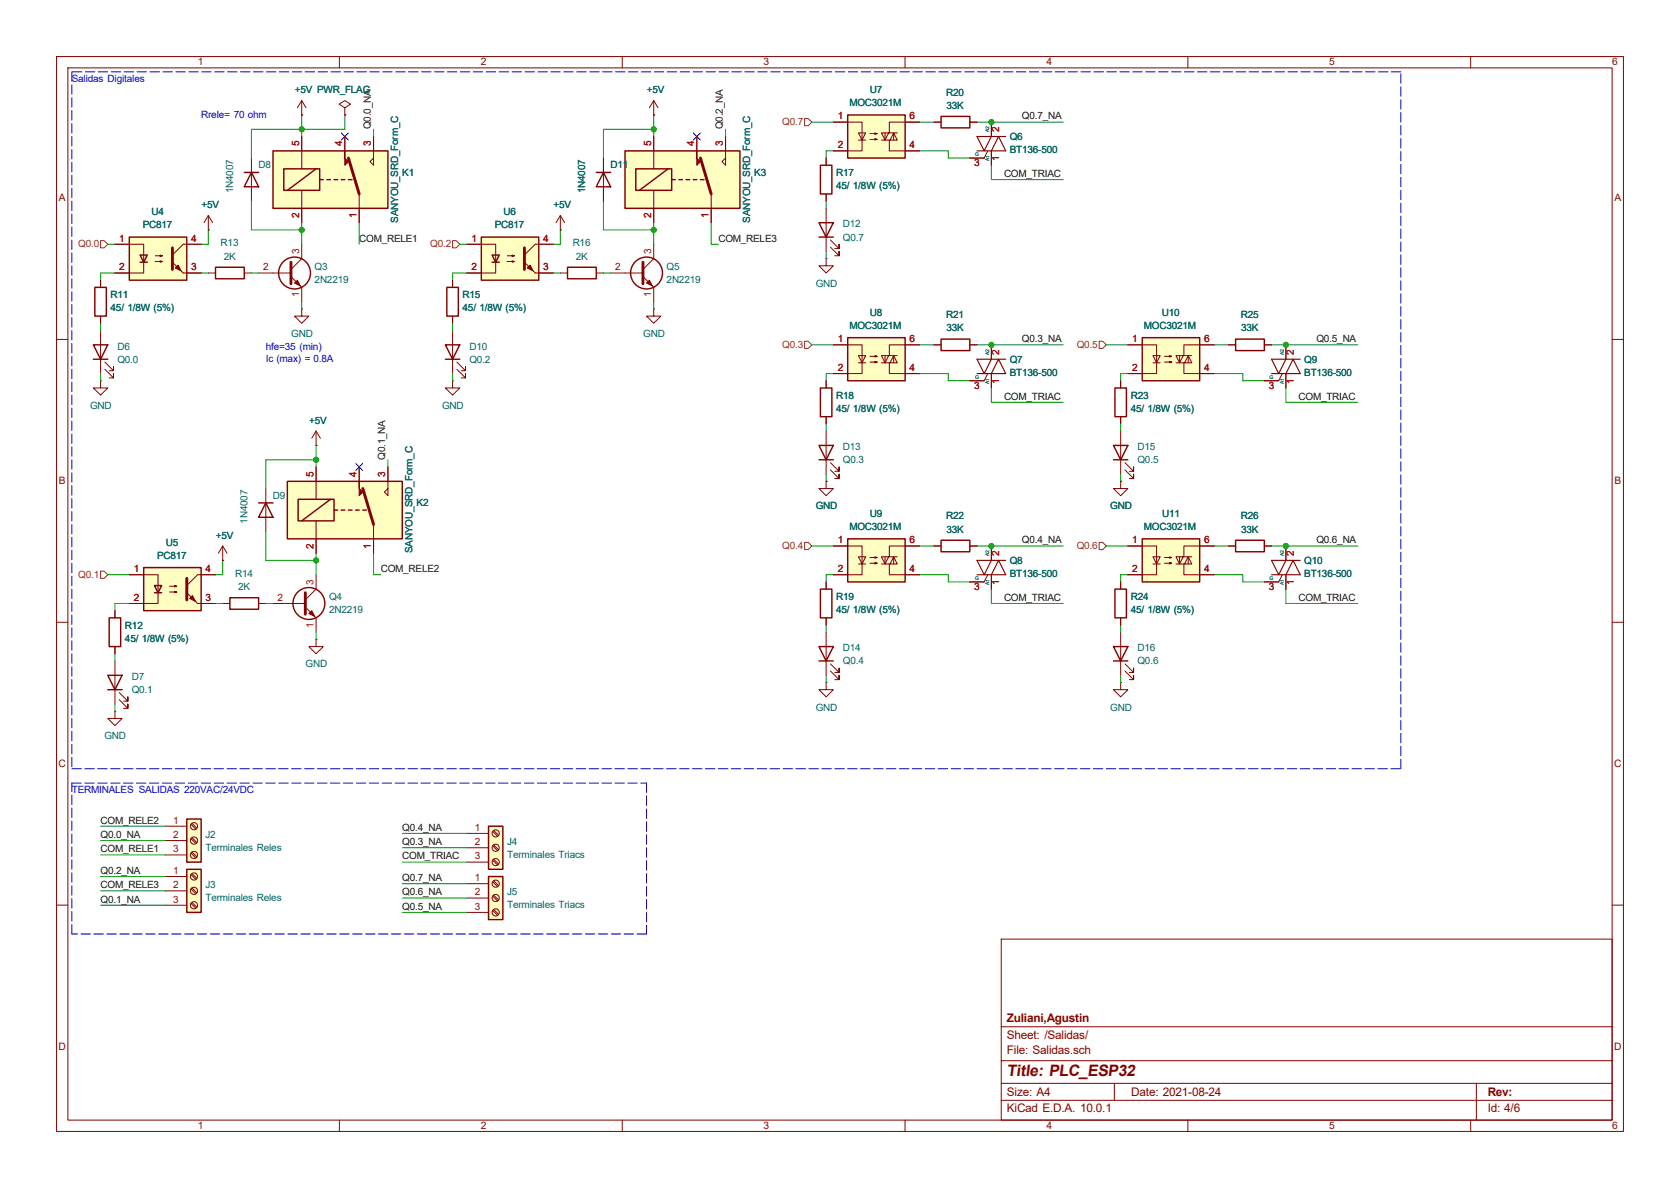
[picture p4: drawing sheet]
<svg xmlns="http://www.w3.org/2000/svg" width="297mm" height="210mm" viewBox="0 0 297 210" stroke-linecap="round" stroke-linejoin="round" font-family="sans-serif">
<g fill="none" stroke="#840000" stroke-width=".18">
<path d="M10 10h277v190h-277zM12 12h273v186h-273zM60 10v2M110 10v2M160 10v2M210 10v2M260 10v2M45.7 48.3h5.7M51.4 48.9l1.9 1.9v2.5M53.3 43.2v2.5l-1.9 1.9M10 60h2M285 60h2"/>
<path d="M10 110h2M285 110h2M10 160h2M177 166h108v32h-108zM285 160h2M60 198v2M110 198v2M160 198v2M177 194.5h108M177 191.5h108M177 187.5h108M177 181.5h108"/>
<path d="M197 191.5v3M210 198v2M260 198v2M261 191.5v6.5"/>
</g>
<path d="M51.4 46.4v3.8" fill="none" stroke="#840000" stroke-width=".51"/>
<circle cx="52.1" cy="48.3" r="2.82" fill="none" stroke="#840000" stroke-width=".25"/>
<path d="M52.1 50l.5-.5 .5 1z" fill="#840000" stroke="#840000" stroke-width=".18"/>
<path d="M33 153.7h2.6v7.6h-2.6z" fill="#ffffc2"/>
<path d="M218.4 59.9h5.1v2.1h-5.1zM33 153.7h2.6v7.6h-2.6z" fill="none" stroke="#840000" stroke-width=".25"/>
<g fill="none" stroke="#840000" stroke-width=".18">
<path d="M217.2 61h1.2M223.5 61h1.3M29.2 154.9h3.8M29.2 157.5h3.8M33.8 154.6l.8 .8M33.8 157.1l.8 .9M33.8 159.7l.8 .8M33.9 154.4l.9 .9M33.9 157l.9 .8M33.9 159.5l.9 .9M29.2 160h3.8"/>
<circle cx="34.3" cy="157.5" r=".63"/>
<circle cx="34.3" cy="154.9" r=".63"/>
<circle cx="34.3" cy="160" r=".63"/>
</g>
<path d="M110.5 26.7h20.3v10.1h-20.3z" fill="#ffffc2"/>
<g fill="none" stroke="#840000" stroke-width=".18">
<path d="M53.3 17.8l-.7 1.3M53.3 17.8l.8 1.3M53.3 17.8v2.5M61 19.1l1-.7-1-.6-1.1 .6 1.1 .7v1.2M115.6 17.8v2.5M115.6 17.8l-.8 1.3M115.6 17.8l.7 1.3M53.3 20.3h.1M61 20.3h.1M115.6 20.3h.1M115.6 24.1v5.7M115.6 33.7v5.7"/>
<path d="M123.2 24.1v2.6M125.7 34.3v5.1M128.3 24.1v5.1l-.7-.6 .7-.7"/>
</g>
<path d="M110.5 26.7h20.3v10.1h-20.3zM112.4 29.8h6.3v3.9h-6.3zM118.1 29.8l-5.1 3.9M118.7 31.8h.7M120 31.8h.6M121.3 31.8h.6M122.6 31.8h.6M123.8 31.8h.7" fill="none" stroke="#840000" stroke-width=".25"/>
<path d="M123.8 27.9l1.9 6.4" fill="none" stroke="#840000" stroke-width=".51"/>
<path d="M123.2 26.7v1.2l.6 .7-.6 .6z" fill="#840000" stroke="#840000" stroke-width=".18"/>
<path d="M201.9 59.7h10.2v7.6h-10.2z" fill="#ffffc2"/>
<path d="M201.9 59.7h10.2v7.6h-10.2zM197.1 68.6h2v5.1h-2z" fill="none" stroke="#840000" stroke-width=".25"/>
<g fill="none" stroke="#840000" stroke-width=".18">
<path d="M198.1 67.3v1.3M198.1 73.7v1.2M199.4 61h5.1v5h-5.1M203.8 62.9h1.3l-.6 1.2zM203.8 64.1h1.3M205.9 63h1.2l-.3 .1v-.2l.3 .1M205.9 64h1.2l-.3 .1v-.2l.3 .1M207.9 64.1h2.8l-.6-1.2-.7 1.2M208.5 62.9v1.2M209.2 62.9l-.7 1.2-.6-1.2h2.8M209.3 64.1v1.9h5.3M210.1 62.9v1.2"/>
<path d="M214.6 61h-5.3v1.9"/>
</g>
<path d="M86.4 154.9h2.5v7.7h-2.5z" fill="#ffffc2"/>
<path d="M86.4 154.9h2.5v7.7h-2.5z" fill="none" stroke="#840000" stroke-width=".25"/>
<g fill="none" stroke="#840000" stroke-width=".18">
<path d="M82.5 156.2h3.9M82.5 158.8h3.9M87.1 155.9l.9 .8M87.1 158.4l.9 .9M87.3 155.7l.8 .8M87.3 158.2l.8 .9M82.5 161.3h3.9M87.1 161l.9 .8M87.3 160.8l.8 .8"/>
<circle cx="87.6" cy="156.2" r=".63"/>
<circle cx="87.6" cy="158.7" r=".63"/>
<circle cx="87.6" cy="161.3" r=".63"/>
</g>
<path d="M48.3 26.7h20.3v10.1h-20.3z" fill="#ffffc2"/>
<g fill="none" stroke="#840000" stroke-width=".18">
<path d="M36.8 38.1l-.7 1.3M36.8 38.1l.8 1.3M36.8 38.1v2.5M53.3 24.1v5.7M53.3 33.7v5.7M61 24.1v2.6M63.5 34.3v5.1M66 24.1v5.1l-.6-.6 .6-.7M99.1 38.1l-.8 1.3M99.1 38.1l.7 1.3M99.1 38.1v2.5M36.8 40.6h.1"/>
<path d="M36.8 48.3h1.3M43.2 48.3h1.2M99.1 40.6h.1M99.1 48.3h1.2M105.4 48.3h1.3M107.9 48.3h5.8M113.7 48.9l1.9 1.9v2.5M115.6 54.6v1.3h1.2l-1.2 1.3-1.3-1.3h1.3M115.6 54.6h.1M115.6 43.2v2.5l-1.9 1.9M146 67.3v1.3M146 73.7v1.2"/>
<path d="M146 76.2v7.6M174.6 66l-.6 1.3h-2.6M175.3 61v2.5M175.3 66v2.6M198.1 76.2v7.6M146.8 83.1l1.5 1.5v-.8v.8h-.7M146.8 81.8l1.5 1.5v-.7v.7h-.7M198.9 83.1l1.5 1.5v-.8v.8h-.8M198.9 81.8l1.5 1.5v-.7v.7h-.8"/>
</g>
<g fill="none" stroke="#840000" stroke-width=".25">
<path d="M48.3 26.7h20.3v10.1h-20.3zM50.2 29.8h6.3v3.9h-6.3zM55.9 29.8l-5.1 3.9M56.5 31.8h.6M57.8 31.8h.6M59.1 31.8h.6M60.3 31.8h.7M61.6 31.8h.6M38.1 47.2h5.1v2.1h-5.1zM100.3 47.2h5.1v2.1h-5.1zM144.8 78.7h2.5l-1.3 2.6zM145 68.6h2.1v5.1h-2.1z"/>
<path d="M196.8 78.7h2.6l-1.3 2.6zM144.8 81.3h2.5M196.8 81.3h2.6"/>
<circle cx="114.3" cy="48.3" r="2.82"/>
</g>
<path d="M61.6 27.9l1.9 6.4M113.7 46.4v3.8" fill="none" stroke="#840000" stroke-width=".51"/>
<g fill="#840000" stroke="#840000" stroke-width=".18">
<path d="M61 26.7v1.2l.6 .7-.6 .6z"/>
<path d="M114.3 50l.5-.5 .5 1z"/>
</g>
<path d="M172.7 66h5.1l-1.3-2.5-1.2 2.5M175.3 63.5l-1.3 2.5-1.3-2.5h5.1" fill="none" stroke="#840000" stroke-width=".2"/>
<path d="M22.9 41.9h10.1v7.6h-10.1z" fill="#ffffc2"/>
<path d="M16.8 50.8h2v5.1h-2zM22.9 41.9h10.1v7.6h-10.1zM24.8 45.1h1.2l-.6 1.3zM24.8 46.4h1.2M166.4 59.9h5v2.1h-5z" fill="none" stroke="#840000" stroke-width=".25"/>
<g fill="none" stroke="#840000" stroke-width=".18">
<path d="M17.8 49.5v1.3M17.8 55.9v1.3M20.3 43.2h5.1v5.1h-5.1M27.4 45.2h1.3l-.4 .1v-.2l.4 .1M27.4 46.2h1.3l-.4 .2v-.3l.4 .1M32.4 48.3h3.2M35.6 43.2h-3.2l-1.9 1.9M55.9 78.7h.1M55.9 76.2l-.8 1.3M55.9 76.2l.7 1.3M55.9 76.2v2.5M165.1 61h1.3"/>
<path d="M171.4 61h1.3"/>
</g>
<path d="M30.5 43.8v3.8" fill="none" stroke="#840000" stroke-width=".51"/>
<g fill="#840000" stroke="#840000" stroke-width=".18">
<path d="M31 47.4l.5-.5 .5 1z"/>
<path d="M30.5 46.4l1.9 1.9z"/>
</g>
<path d="M149.9 59.7h10.1v7.6h-10.1z" fill="#ffffc2"/>
<path d="M43.2 30.5h2.5M44.4 30.5l1.3 2.5h-2.5zM105.4 30.5h2.5M106.7 30.5l1.2 2.5h-2.5zM149.9 59.7h10.1v7.6h-10.1zM218.4 95.5h5.1v2h-5.1zM196.8 114.3h2.6l-1.3 2.5zM196.8 116.8h2.6M197.1 104.1h2v5.1h-2z" fill="none" stroke="#840000" stroke-width=".25"/>
<g fill="none" stroke="#840000" stroke-width=".18">
<path d="M44.4 27.9v7.7M106.7 27.9v7.7M147.3 61h5.1v5h-5.1M151.8 62.9h1.2l-.6 1.2zM151.8 64.1h1.2M153.8 63h1.3l-.4 .1v-.2l.4 .1M153.8 64h1.3l-.4 .1v-.2l.4 .1M155.8 64.1h2.8l-.6-1.2-.6 1.2M156.5 62.9v1.2M157.1 62.9l-.6 1.2-.7-1.2h2.8M157.2 64.1v1.9h5.4M158 62.9v1.2"/>
<path d="M162.6 61h-5.4v1.9M217.2 96.5h1.2M223.5 96.5h1.3M198.1 102.9v1.2M198.1 109.2v1.3M198.1 111.8v7.6M198.9 118.6l1.5 1.5v-.7v.7h-.8M198.9 117.3l1.5 1.6v-.8v.8h-.8"/>
</g>
<path d="M201.9 95.3h10.2v7.6h-10.2z" fill="#ffffc2"/>
<path d="M201.9 95.3h10.2v7.6h-10.2z" fill="none" stroke="#840000" stroke-width=".25"/>
<path d="M199.4 96.5h5.1v5.1h-5.1M203.8 98.4h1.3l-.6 1.3zM203.8 99.7h1.3M205.9 98.6h1.2l-.3 .1v-.3l.3 .2M205.9 99.6h1.2l-.3 .1v-.3l.3 .2M207.9 99.7h2.8l-.6-1.3-.7 1.3M208.5 98.4v1.3M209.2 98.4l-.7 1.3-.6-1.3h2.8M209.3 99.7v1.9h5.3M210.1 98.4v1.3M214.6 96.5h-5.3v1.9" fill="none" stroke="#840000" stroke-width=".18"/>
<path d="M149.9 20.3h10.1v7.6h-10.1z" fill="#ffffc2"/>
<path d="M149.9 20.3h10.1v7.6h-10.1z" fill="none" stroke="#840000" stroke-width=".25"/>
<g fill="none" stroke="#840000" stroke-width=".18">
<path d="M147.3 21.6h5.1v5.1h-5.1M151.8 23.5h1.2l-.6 1.3zM151.8 24.8h1.2M153.8 23.6h1.3l-.4 .1v-.2l.4 .1M153.8 24.6h1.3l-.4 .2v-.3l.4 .1M155.8 24.8h2.8l-.6-1.3-.6 1.3M156.5 23.5v1.3M157.1 23.5l-.6 1.3-.7-1.3h2.8M157.2 24.8v1.9h5.4M158 23.5v1.3M162.6 21.6h-5.4v1.9M198.1 85.1v1.3h1.3l-1.3 1.2-1.3-1.2h1.3"/>
<path d="M198.1 85.1h.1"/>
</g>
<path d="M149.9 95.3h10.1v7.6h-10.1z" fill="#ffffc2"/>
<path d="M149.9 95.3h10.1v7.6h-10.1z" fill="none" stroke="#840000" stroke-width=".25"/>
<path d="M147.3 96.5h5.1v5.1h-5.1M151.8 98.4h1.2l-.6 1.3zM151.8 99.7h1.2M153.8 98.6h1.3l-.4 .1v-.3l.4 .2M153.8 99.6h1.3l-.4 .1v-.3l.4 .2M155.8 99.7h2.8l-.6-1.3-.6 1.3M156.5 98.4v1.3M157.1 98.4l-.6 1.3-.7-1.3h2.8M157.2 99.7v1.9h5.4M158 98.4v1.3M162.6 96.5h-5.4v1.9" fill="none" stroke="#840000" stroke-width=".18"/>
<path d="M85.1 41.9h10.1v7.6h-10.1z" fill="#ffffc2"/>
<path d="M166.4 20.6h5v2h-5zM79 50.8h2v5.1h-2zM85.1 41.9h10.1v7.6h-10.1zM87 45.1h1.3l-.7 1.3zM87 46.4h1.3M16.5 61h2.5l-1.2 2.5zM16.5 63.5h2.5M78.7 61h2.6l-1.3 2.5zM78.7 63.5h2.6M166.4 95.5h5v2h-5z" fill="none" stroke="#840000" stroke-width=".25"/>
<g fill="none" stroke="#840000" stroke-width=".18">
<path d="M165.1 21.6h1.3M171.4 21.6h1.3M17.8 58.4v7.6M53.3 54.6v1.3h1.3l-1.3 1.3-1.2-1.3h1.2M53.3 54.6h.1M80 49.5v1.3M80 55.9v1.3M80 58.4v7.6M82.5 43.2h5.1v5.1h-5.1M89.7 45.2h1.2l-.3 .1v-.2l.3 .1M89.7 46.2h1.2l-.3 .2v-.3l.3 .1M94.6 48.3h3.2"/>
<path d="M97.8 43.2h-3.2l-1.9 1.9M17.8 67.3v1.3h1.2l-1.2 1.3-1.3-1.3h1.3M17.8 67.3h.1M18.5 65.3l1.6 1.5v-.8v.8h-.8M18.5 64l1.6 1.5v-.7v.7h-.8M80.8 65.3l1.5 1.5v-.8v.8h-.8M80.8 64l1.5 1.5v-.7v.7h-.8M39.4 99.1h.1M39.4 96.5l-.8 1.3M39.4 96.5l.7 1.3M39.4 96.5v2.6M165.1 96.5h1.3"/>
<path d="M171.4 96.5h1.3M175.3 96.5v2.6M227.3 96.5v2.6M174.6 101.6l-.6 1.3h-2.6M175.3 101.6v2.5M226.7 101.6l-.6 1.3h-2.6M227.3 101.6v2.5M146 120.7v1.2h1.3l-1.3 1.3-1.2-1.3h1.2M146 120.7h.1M198.1 120.7v1.2h1.3l-1.3 1.3-1.3-1.3h1.3M198.1 120.7h.1"/>
</g>
<path d="M92.7 43.8v3.8" fill="none" stroke="#840000" stroke-width=".51"/>
<g fill="#840000" stroke="#840000" stroke-width=".18">
<path d="M93.7 46.9l.5 1-1-.5z"/>
<path d="M92.7 46.4l1.9 1.9z"/>
</g>
<path d="M175.3 99.1l-1.3 2.5-1.3-2.5h5.1M227.3 99.1l-1.2 2.5-1.3-2.5h5.1M172.7 101.6h5.1l-1.3-2.5-1.2 2.5M224.8 101.6h5.1l-1.3-2.5-1.3 2.5" fill="none" stroke="#840000" stroke-width=".2"/>
<path d="M86.4 146.1h2.5v7.6h-2.5z" fill="#ffffc2"/>
<path d="M144.8 39.4h2.5l-1.3 2.5zM145 29.2h2.1v5.1h-2.1zM144.8 41.9h2.5M19 119.4h2.6l-1.3 2.5zM19.3 109.2h2v5.1h-2zM19 121.9h2.6M86.4 146.1h2.5v7.6h-2.5z" fill="none" stroke="#840000" stroke-width=".25"/>
<g fill="none" stroke="#840000" stroke-width=".18">
<path d="M146 27.9v1.3M146 34.3v1.3M146 36.8v7.7M174.6 26.7l-.6 1.2h-2.6M175.3 21.6v2.5M175.3 26.7v2.5M146 45.7v1.3h1.3l-1.3 1.3-1.2-1.3h1.2M146 45.7h.1M146.8 43.7l1.5 1.5v-.7v.7h-.7M146.8 42.4l1.5 1.5v-.7v.7h-.7M226.7 66l-.6 1.3h-2.6M227.3 61v2.5"/>
<path d="M227.3 66v2.6M20.3 108v1.2M20.3 114.3v1.3M20.3 116.8v7.7M55.9 113v1.3h1.2l-1.2 1.3-1.3-1.3h1.3M55.9 113h.1M20.3 125.7v1.3h1.3l-1.3 1.3-1.3-1.3h1.3M20.3 125.7h.1M21.1 123.7l1.5 1.5v-.7v.7h-.8M21.1 122.4l1.5 1.6v-.8v.8h-.8M82.5 147.3h3.9M82.5 149.9h3.9"/>
<path d="M82.5 152.4h3.9M87.1 147l.9 .8M87.1 149.5l.9 .9M87.1 152.1l.9 .8M87.3 146.8l.8 .9M87.3 149.4l.8 .8M87.3 151.9l.8 .8"/>
<circle cx="87.6" cy="147.3" r=".63"/>
<circle cx="87.6" cy="152.4" r=".63"/>
<circle cx="87.6" cy="149.9" r=".63"/>
</g>
<path d="M172.7 26.7h5.1l-1.3-2.6-1.2 2.6M175.3 24.1l-1.3 2.6-1.3-2.6h5.1M224.8 66h5.1l-1.3-2.5-1.3 2.5M227.3 63.5l-1.2 2.5-1.3-2.5h5.1" fill="none" stroke="#840000" stroke-width=".2"/>
<path d="M50.8 85.1h20.3v10.2h-20.3z" fill="#ffffc2"/>
<path d="M55.9 82.6v5.7M55.9 92.1v5.7M63.5 82.6v2.5M66 92.7v5.1M68.6 82.6v5l-.7-.6 .7-.6" fill="none" stroke="#840000" stroke-width=".18"/>
<path d="M50.8 85.1h20.3v10.2h-20.3zM52.7 88.3h6.4v3.8h-6.4zM58.4 88.3l-5.1 3.8M59.1 90.2h.6M60.3 90.2h.7M61.6 90.2h.6M62.9 90.2h.6M64.1 90.2h.7" fill="none" stroke="#840000" stroke-width=".25"/>
<path d="M64.1 86.4l1.9 6.3" fill="none" stroke="#840000" stroke-width=".51"/>
<path d="M63.5 85.1v1.3l.6 .6-.6 .6z" fill="#840000" stroke="#840000" stroke-width=".18"/>
<path d="M25.4 100.3h10.2v7.7h-10.2z" fill="#ffffc2"/>
<g fill="none" stroke="#840000" stroke-width=".25">
<path d="M45.7 88.9h2.6M47 88.9l1.3 2.5h-2.6zM25.4 100.3h10.2v7.7h-10.2zM27.3 103.5h1.3l-.7 1.3zM27.3 104.8h1.3M40.6 105.7h5.1v2h-5.1z"/>
<circle cx="54.6" cy="106.7" r="2.82"/>
</g>
<g fill="none" stroke="#840000" stroke-width=".18">
<path d="M80 67.3v1.3h1.3l-1.3 1.3-1.3-1.3h1.3M80 67.3h.1M47 86.4v7.6M22.9 101.6h5v5.1h-5M30 103.6h1.2l-.3 .2v-.3l.3 .1M30 104.6h1.2l-.3 .2v-.3l.3 .1M34.9 106.7h3.2M38.1 101.6h-3.2l-1.9 1.9M39.4 106.7h1.2M45.7 106.7h1.3M48.3 106.7h5.7M54 107.3l1.9 1.9v2.6"/>
<path d="M55.9 101.6v2.5l-1.9 1.9"/>
</g>
<path d="M33 102.2v3.8M54 104.8v3.8" fill="none" stroke="#840000" stroke-width=".51"/>
<g fill="#840000" stroke="#840000" stroke-width=".18">
<path d="M34 105.3l.5 1-1-.5z"/>
<path d="M33 104.8l1.9 1.9z"/>
<path d="M54.6 108.5l.5-.5 .5 1z"/>
</g>
<path d="M33 144.8h2.6v7.6h-2.6z" fill="#ffffc2"/>
<path d="M144.8 114.3h2.5l-1.3 2.5zM144.8 116.8h2.5M145 104.1h2.1v5.1h-2.1zM33 144.8h2.6v7.6h-2.6z" fill="none" stroke="#840000" stroke-width=".25"/>
<g fill="none" stroke="#840000" stroke-width=".18">
<path d="M53.3 20.3h.1M53.3 24.1v2.6M53.3 36.8v2.6M61 20.3h.1M61 24.1v2.6M63.5 36.8v2.6M66 24.1v2.6M106.7 27.9v2.6M106.7 33v2.6M115.6 20.3h.1M115.6 24.1v2.6M115.6 36.8v2.6"/>
<path d="M123.2 24.1v2.6M125.7 36.8v2.6M128.3 24.1v2.6M146 27.9v1.3M146 34.3v1.3M147.3 21.6h2.6M147.3 26.7h2.6M160 21.6h2.6M160 26.7h2.6M165.1 21.6h1.3M171.4 27.9h2.6M171.4 21.6h1.3"/>
<path d="M175.3 21.6v2.5M175.3 26.7v2.5M17.8 49.5v1.3M17.8 55.9v1.3M20.3 43.2h2.6M20.3 48.3h2.6M33 43.2h2.6M33 48.3h2.6M36.8 40.6h.1M80 49.5v1.3M80 55.9v1.3M82.5 43.2h2.6"/>
<path d="M82.5 48.3h2.6M95.2 43.2h2.6M95.2 48.3h2.6M99.1 40.6h.1M55.9 78.7h.1M146 67.3v1.3M146 73.7v1.2M147.3 61h2.6M147.3 66h2.6M160 61h2.6M160 66h2.6M165.1 61h1.3"/>
<path d="M171.4 61h1.3M171.4 67.3h2.6M175.3 61v2.5M175.3 66v2.6M198.1 67.3v1.3M198.1 73.7v1.2M199.4 61h2.5M199.4 66h2.5M212.1 61h2.5M212.1 66h2.5M217.2 61h1.2M223.5 61h1.3"/>
<path d="M223.5 67.3h2.6M227.3 61v2.5M227.3 66v2.6M39.4 99.1h.1M55.9 82.6v2.5M55.9 95.3v2.5M63.5 82.6v2.5M66 95.3v2.5M68.6 82.6v2.5M146 85.1v1.3h1.3l-1.3 1.2-1.2-1.2h1.2M146 85.1h.1M147.3 96.5h2.6"/>
<path d="M160 96.5h2.6M165.1 96.5h1.3M171.4 96.5h1.3M175.3 96.5v2.6M198.1 85.1h.1M199.4 96.5h2.5M212.1 96.5h2.5M217.2 96.5h1.2M223.5 96.5h1.3M227.3 96.5v2.6M20.3 108v1.2M20.3 114.3v1.3"/>
<path d="M22.9 101.6h2.5M22.9 106.7h2.5M35.6 101.6h2.5M35.6 106.7h2.5M146 102.9v1.2M146 109.2v1.3M146 111.8v7.6M146.8 118.6l1.5 1.5v-.7v.7h-.7M146.8 117.3l1.5 1.6v-.8v.8h-.7M147.3 101.6h2.6M160 101.6h2.6M171.4 102.9h2.6"/>
<path d="M175.3 101.6v2.5M198.1 102.9v1.2M198.1 109.2v1.3M199.4 101.6h2.5M212.1 101.6h2.5M223.5 102.9h2.6M227.3 101.6v2.5M29.2 146.1h3.8M29.2 148.6h3.8M29.2 151.1h3.8M33.8 145.7l.8 .9M33.8 148.3l.8 .8"/>
<path d="M33.8 150.8l.8 .8M33.9 145.5l.9 .9M33.9 148.1l.9 .8M33.9 150.6l.9 .9"/>
<circle cx="34.3" cy="151.1" r=".63"/>
<circle cx="34.3" cy="146" r=".63"/>
<circle cx="34.3" cy="148.6" r=".63"/>
</g>
<path d="M142.2 21h.7l.6 .6-.6 .6h-.7zM17.8 42.5h.6l.6 .7-.6 .6h-.6zM80 42.5h.6l.7 .7-.7 .6h-.6zM142.2 60.3h.7l.6 .7-.6 .6h-.7zM194.3 60.3h.6l.7 .7-.7 .6h-.6zM142.2 95.9h.7l.6 .6-.6 .7h-.7zM194.3 95.9h.6l.7 .6-.7 .7h-.6zM17.8 101h.6l.6 .6-.6 .6h-.6z" fill="none" stroke="#725600" stroke-width=".18"/>
<path d="M12.7 12.7v123.2M247.6 12.7h-234.9M12.7 138.4h101.6M12.7 135.9h234.9M114.3 138.4v26.7M247.6 135.9v-123.2M12.7 165.1v-26.7M114.3 165.1h-101.6" fill="none" stroke="#0000c2" stroke-width=".18" stroke-dasharray="1.7 .6"/>
<g fill="none" stroke="#009600" stroke-width=".18">
<path d="M44.4 35.6v5h8.9M53.3 20.3v3.8M53.3 39.4v3.8M61 20.3v2.6h-16.6v5M63.5 39.4v3.8M66 22.9v1.2M106.7 35.6v5h8.9M115.6 20.3v3.8M115.6 39.4v3.8M115.6 22.9h-8.9v5M125.7 39.4v3.8h1.3M128.3 22.9v1.2"/>
<path d="M143.5 21.6h3.8M146 35.6v1.2M147.3 26.7h-1.3v1.2M162.6 21.6h2.5M162.6 26.7h5v1.2h3.8M172.7 21.6h15.3M175.3 29.2v2.6h12.7M17.8 57.2v1.2M19 43.2h1.3M20.3 48.3h-2.5v1.2M35.6 48.3h1.2M36.8 40.6v2.6h-1.2"/>
<path d="M44.4 48.3h1.3M53.3 53.3v1.3M80 57.2v1.2M81.3 43.2h1.2M82.5 48.3h-2.5v1.2M97.8 48.3h1.3M99.1 40.6v2.6h-1.3M106.7 48.3h1.2M115.6 53.3v1.3M146 44.5v1.2M17.8 66v1.3M55.9 78.7v3.9"/>
<path d="M80 66v1.3M143.5 61h3.8M146 74.9v1.3M147.3 66h-1.3v1.3M162.6 61h2.5M162.6 66h5v1.3h3.8M172.7 61h15.3M175.3 68.6v2.5h12.7M195.6 61h3.8M198.1 74.9v1.3M199.4 66h-1.3v1.3M214.6 61h2.6"/>
<path d="M214.6 66h5.1v1.3h3.8M224.8 61h15.2M227.3 68.6v2.5h12.7M39.4 99.1v2.5h-1.3M47 94v5.1h8.9M55.9 97.8v3.8M55.9 81.3h-8.9v5.1M66 97.8v3.8h1.3M68.6 81.3v1.3M143.5 96.5h3.8M146 83.8v1.3M162.6 96.5h2.5"/>
<path d="M172.7 96.5h15.3M195.6 96.5h3.8M198.1 83.8v1.3M214.6 96.5h2.6M224.8 96.5h15.2M19 101.6h3.9M20.3 115.6v1.2M22.9 106.7h-2.6v1.3M38.1 106.7h1.3M47 106.7h1.3M55.9 111.8v1.2M146 110.5v1.3"/>
<path d="M146 119.4v1.3M147.3 101.6h-1.3v1.3M162.6 101.6h5v1.3h3.8M175.3 104.1v2.6h12.7M198.1 110.5v1.3M198.1 119.4v1.3M199.4 101.6h-1.3v1.3M214.6 101.6h5.1v1.3h3.8M227.3 104.1v2.6h12.7M20.3 124.5v1.2M17.8 157.5h11.4M17.8 151.1h11.4"/>
<path d="M17.8 148.6h11.4M17.8 146.1h11.4M17.8 154.9h11.4M71.1 158.8h11.4M71.1 156.2h11.4M71.1 152.4h11.4M71.1 149.9h11.4M71.1 147.3h11.4M17.8 160h11.4M71.1 161.3h11.4"/>
</g>
<path d="M60.4 23.5l1.2 1.2M61.6 23.5l-1.2 1.2M122.6 23.5l1.2 1.2M123.8 23.5l-1.2 1.2M62.9 81.9l1.2 1.3M64.1 81.9l-1.2 1.3" fill="none" stroke="#000084" stroke-width=".18"/>
<g fill="#009600" stroke="#009600" stroke-width=".18">
<circle cx="53.3" cy="22.9" r=".46"/>
<circle cx="53.3" cy="40.6" r=".46"/>
<circle cx="115.6" cy="22.9" r=".46"/>
<circle cx="55.9" cy="81.3" r=".46"/>
<circle cx="55.9" cy="99.1" r=".46"/>
<circle cx="227.3" cy="61" r=".46"/>
<circle cx="227.3" cy="96.5" r=".46"/>
<circle cx="115.6" cy="40.6" r=".46"/>
<circle cx="175.3" cy="21.6" r=".46"/>
<circle cx="175.3" cy="61" r=".46"/>
<circle cx="175.3" cy="96.5" r=".46"/>
</g>
<text font-size="2.8" fill="#840000" x="178" y="190.2">Title: PLC_ESP32</text>
<g font-size="2.1" fill="#840000">
<text x="178" y="183.7">Sheet: /Salidas/</text>
<text x="178" y="180.7">Zuliani,Agustin</text>
<text x="178" y="186.4">File: Salidas.sch</text>
<text x="178" y="196.6">KiCad E.D.A. 10.0.1</text>
<text x="178" y="193.8">Size: A4</text>
<text x="200" y="193.8">Date: 2021-08-24</text>
<text x="263" y="193.8">Rev:</text>
<text x="263" y="196.6">Id: 4/6</text>
</g>
<g font-size="1.8" fill="#840000">
<text x="35" y="11.6">1</text>
<text x="85" y="11.6">2</text>
<text x="135" y="11.6">3</text>
<text x="185" y="11.6">4</text>
<text x="235" y="11.6">5</text>
<text x="285" y="11.6">6</text>
<text x="10.4" y="35.6">A</text>
<text x="285.4" y="35.6">A</text>
<text x="10.4" y="85.6">B</text>
<text x="285.4" y="85.6">B</text>
<text x="10.3" y="135.6">C</text>
<text x="285.3" y="135.6">C</text>
<text x="10.3" y="185.6">D</text>
<text x="285.3" y="185.6">D</text>
<text x="35" y="199.6">1</text>
<text x="85" y="199.6">2</text>
<text x="135" y="199.6">3</text>
<text x="185" y="199.6">4</text>
<text x="235" y="199.6">5</text>
<text x="285" y="199.6">6</text>
</g>
<g font-size="1.8" fill="#0000c2">
<text x="12.7" y="14.5">Salidas Digitales</text>
<text x="35.6" y="20.8">Rrele= 70 ohm</text>
<text x="47" y="61.9">hfe=35 (min)</text>
<text x="47" y="64">Ic (max) = 0.8A</text>
<text x="12.7" y="140.2">TERMINALES SALIDAS 220VAC/24VDC</text>
</g>
<g font-size="1.8" fill="#006464">
<text x="52.1" y="16.5">+5V PWR_FLAG</text>
<text x="114.3" y="16.5">+5V</text>
<text x="153.8" y="16.4">U7</text>
<text x="167.3" y="16.9">R20</text>
<text x="150.2" y="18.7">MOC3021M</text>
<text x="167.3" y="19.2">33K</text>
<text x="45.7" y="29.8">D8</text>
<text x="107.9" y="29.8">D11</text>
<text x="178.5" y="24.8">Q6</text>
<text x="178.5" y="27.1">BT136-500</text>
<text x="41.2" y="34.2" transform="rotate(-90 41.2 34.2)">1N4007</text>
<text x="71.1" y="31">K1</text>
<text x="103.4" y="34.2" transform="rotate(-90 103.4 34.2)">1N4007</text>
<text x="133.3" y="31">K3</text>
<text x="147.8" y="33.5">45/ 1/8W (5%)</text>
<text x="147.8" y="31.1">R17</text>
<text x="25.2" y="40.3">PC817</text>
<text x="26.8" y="38">U4</text>
<text x="35.6" y="36.8">+5V</text>
<text x="70.4" y="39.4" transform="rotate(-90 70.4 39.4)">SANYOU_SRD_Form_C</text>
<text x="87.5" y="40.3">PC817</text>
<text x="89" y="38">U6</text>
<text x="97.8" y="36.8">+5V</text>
<text x="132.6" y="39.4" transform="rotate(-90 132.6 39.4)">SANYOU_SRD_Form_C</text>
<text x="149" y="40.2">D12</text>
<text x="39" y="43.6">R13</text>
<text x="39.6" y="45.9">2K</text>
<text x="55.6" y="47.7">Q3</text>
<text x="101.2" y="43.6">R16</text>
<text x="101.8" y="45.9">2K</text>
<text x="117.9" y="47.7">Q5</text>
<text x="149" y="42.5">Q0.7</text>
<text x="19.6" y="52.7">R11</text>
<text x="55.6" y="50">2N2219</text>
<text x="81.8" y="52.7">R15</text>
<text x="117.9" y="50">2N2219</text>
<text x="144.2" y="50.7">GND</text>
<text x="19.6" y="55">45/ 1/8W (5%)</text>
<text x="51.5" y="59.6">GND</text>
<text x="81.8" y="55">45/ 1/8W (5%)</text>
<text x="113.7" y="59.6">GND</text>
<text x="150.2" y="58.1">MOC3021M</text>
<text x="153.8" y="55.8">U8</text>
<text x="167.3" y="56.3">R21</text>
<text x="167.3" y="58.6">33K</text>
<text x="202.2" y="58.1">MOC3021M</text>
<text x="205.4" y="55.8">U10</text>
<text x="219.4" y="56.3">R25</text>
<text x="219.4" y="58.6">33K</text>
<text x="20.8" y="61.8">D6</text>
<text x="20.8" y="64.1">Q0.0</text>
<text x="83" y="61.8">D10</text>
<text x="83" y="64.1">Q0.2</text>
<text x="178.5" y="64.2">Q7</text>
<text x="230.6" y="64.2">Q9</text>
<text x="147.8" y="70.5">R18</text>
<text x="178.5" y="66.5">BT136-500</text>
<text x="199.9" y="70.5">R23</text>
<text x="230.6" y="66.5">BT136-500</text>
<text x="15.9" y="72.3">GND</text>
<text x="54.7" y="74.9">+5V</text>
<text x="78.2" y="72.3">GND</text>
<text x="147.8" y="72.8">45/ 1/8W (5%)</text>
<text x="199.9" y="72.8">45/ 1/8W (5%)</text>
<text x="149" y="79.6">D13</text>
<text x="149" y="81.9">Q0.3</text>
<text x="201.1" y="79.6">D15</text>
<text x="201.1" y="81.9">Q0.5</text>
<text x="48.3" y="88.2">D9</text>
<text x="73.7" y="89.5">K2</text>
<text x="38.1" y="95.2">+5V</text>
<text x="43.7" y="92.6" transform="rotate(-90 43.7 92.6)">1N4007</text>
<text x="144.2" y="90">GND</text>
<text x="150.2" y="93.7">MOC3021M</text>
<text x="153.8" y="91.4">U9</text>
<text x="167.3" y="91.8">R22</text>
<text x="167.3" y="94.1">33K</text>
<text x="196.3" y="90">GND</text>
<text x="202.2" y="93.7">MOC3021M</text>
<text x="205.4" y="91.4">U11</text>
<text x="219.4" y="91.8">R26</text>
<text x="219.4" y="94.1">33K</text>
<text x="27.8" y="98.8">PC817</text>
<text x="29.3" y="96.4">U5</text>
<text x="41.6" y="102">R14</text>
<text x="73" y="97.8" transform="rotate(-90 73 97.8)">SANYOU_SRD_Form_C</text>
<text x="178.5" y="99.7">Q8</text>
<text x="230.6" y="99.7">Q10</text>
<text x="42.1" y="104.3">2K</text>
<text x="58.2" y="106.1">Q4</text>
<text x="147.8" y="106.1">R19</text>
<text x="178.5" y="102">BT136-500</text>
<text x="199.9" y="106.1">R24</text>
<text x="230.6" y="102">BT136-500</text>
<text x="22.1" y="113.5">45/ 1/8W (5%)</text>
<text x="22.1" y="111.2">R12</text>
<text x="58.2" y="108.4">2N2219</text>
<text x="147.8" y="108.4">45/ 1/8W (5%)</text>
<text x="199.9" y="108.4">45/ 1/8W (5%)</text>
<text x="54" y="118">GND</text>
<text x="149" y="115.1">D14</text>
<text x="149" y="117.5">Q0.4</text>
<text x="201.1" y="115.1">D16</text>
<text x="201.1" y="117.5">Q0.6</text>
<text x="23.3" y="120.2">D7</text>
<text x="23.3" y="122.5">Q0.1</text>
<text x="144.2" y="125.6">GND</text>
<text x="196.3" y="125.6">GND</text>
<text x="18.5" y="130.7">GND</text>
<text x="36.3" y="148.1">J2</text>
<text x="89.7" y="149.4">J4</text>
<text x="36.3" y="150.4">Terminales Reles</text>
<text x="89.7" y="151.7">Terminales Triacs</text>
<text x="36.3" y="157">J3</text>
<text x="36.3" y="159.3">Terminales Reles</text>
<text x="89.7" y="160.6">Terminales Triacs</text>
<text x="89.7" y="158.2">J5</text>
</g>
<g font-size="1.8" fill="#0f0f0f">
<text x="65.6" y="22.9" transform="rotate(-90 65.6 22.9)">Q0.0_NA</text>
<text x="127.8" y="22.9" transform="rotate(-90 127.8 22.9)">Q0.2_NA</text>
<text x="180.7" y="21.1">Q0.7_NA</text>
<text x="177.5" y="31.3">COM_TRIAC</text>
<text x="63.5" y="42.7">COM_RELE1</text>
<text x="127" y="42.7">COM_RELE3</text>
<text x="180.7" y="60.5">Q0.3_NA</text>
<text x="232.7" y="60.5">Q0.5_NA</text>
<text x="177.5" y="70.6">COM_TRIAC</text>
<text x="229.6" y="70.6">COM_TRIAC</text>
<text x="68.1" y="81.3" transform="rotate(-90 68.1 81.3)">Q0.1_NA</text>
<text x="67.3" y="101.1">COM_RELE2</text>
<text x="180.7" y="96">Q0.4_NA</text>
<text x="232.7" y="96">Q0.6_NA</text>
<text x="177.5" y="106.2">COM_TRIAC</text>
<text x="229.6" y="106.2">COM_TRIAC</text>
<text x="17.8" y="148.1">Q0.0_NA</text>
<text x="17.8" y="145.6">COM_RELE2</text>
<text x="71.1" y="146.8">Q0.4_NA</text>
<text x="71.1" y="149.4">Q0.3_NA</text>
<text x="17.8" y="150.7">COM_RELE1</text>
<text x="17.8" y="154.5">Q0.2_NA</text>
<text x="71.1" y="155.7">Q0.7_NA</text>
<text x="71.1" y="151.9">COM_TRIAC</text>
<text x="17.8" y="159.5">Q0.1_NA</text>
<text x="17.8" y="157">COM_RELE3</text>
<text x="71.1" y="158.3">Q0.6_NA</text>
<text x="71.1" y="160.8">Q0.5_NA</text>
</g>
<g font-size="1.8" fill="#725600">
<text x="138.3" y="22.2">Q0.7</text>
<text x="13.8" y="43.7">Q0.0</text>
<text x="76.1" y="43.7">Q0.2</text>
<text x="138.3" y="61.5">Q0.3</text>
<text x="190.4" y="61.5">Q0.5</text>
<text x="138.3" y="97.1">Q0.4</text>
<text x="190.4" y="97.1">Q0.6</text>
<text x="13.8" y="102.2">Q0.1</text>
</g>
<g font-size="1.8" fill="#a90000">
<text x="148.1" y="21.1">1</text>
<text x="160.8" y="21.1">6</text>
<text x="176.6" y="23.4" transform="rotate(-90 176.6 23.4)">2</text>
<text x="52.9" y="25.9" transform="rotate(-90 52.9 25.9)">5</text>
<text x="60.5" y="25.9" transform="rotate(-90 60.5 25.9)">4</text>
<text x="65.6" y="25.9" transform="rotate(-90 65.6 25.9)">3</text>
<text x="115.1" y="25.9" transform="rotate(-90 115.1 25.9)">5</text>
<text x="122.7" y="25.9" transform="rotate(-90 122.7 25.9)">4</text>
<text x="127.8" y="25.9" transform="rotate(-90 127.8 25.9)">3</text>
<text x="148.1" y="26.2">2</text>
<text x="160.8" y="26.2">4</text>
<text x="172.2" y="29.3">3</text>
<text x="176.6" y="28.4" transform="rotate(-90 176.6 28.4)">1</text>
<text x="52.9" y="38.6" transform="rotate(-90 52.9 38.6)">2</text>
<text x="63" y="38.6" transform="rotate(-90 63 38.6)">1</text>
<text x="115.1" y="38.6" transform="rotate(-90 115.1 38.6)">2</text>
<text x="125.3" y="38.6" transform="rotate(-90 125.3 38.6)">1</text>
<text x="21.1" y="42.7">1</text>
<text x="21.1" y="47.8">2</text>
<text x="33.8" y="47.8">3</text>
<text x="33.8" y="42.7">4</text>
<text x="46.5" y="47.8">2</text>
<text x="52.9" y="44.9" transform="rotate(-90 52.9 44.9)">3</text>
<text x="83.3" y="42.7">1</text>
<text x="83.3" y="47.8">2</text>
<text x="96" y="47.8">3</text>
<text x="96" y="42.7">4</text>
<text x="108.7" y="47.8">2</text>
<text x="115.1" y="44.9" transform="rotate(-90 115.1 44.9)">3</text>
<text x="52.9" y="52.6" transform="rotate(-90 52.9 52.6)">1</text>
<text x="115.1" y="52.6" transform="rotate(-90 115.1 52.6)">1</text>
<text x="148.1" y="60.5">1</text>
<text x="148.1" y="65.6">2</text>
<text x="160.8" y="65.6">4</text>
<text x="160.8" y="60.5">6</text>
<text x="176.6" y="62.7" transform="rotate(-90 176.6 62.7)">2</text>
<text x="200.2" y="60.5">1</text>
<text x="200.2" y="65.6">2</text>
<text x="212.9" y="65.6">4</text>
<text x="212.9" y="60.5">6</text>
<text x="228.7" y="62.7" transform="rotate(-90 228.7 62.7)">2</text>
<text x="172.2" y="68.7">3</text>
<text x="176.6" y="67.8" transform="rotate(-90 176.6 67.8)">1</text>
<text x="224.3" y="68.7">3</text>
<text x="228.7" y="67.8" transform="rotate(-90 228.7 67.8)">1</text>
<text x="55.4" y="84.3" transform="rotate(-90 55.4 84.3)">5</text>
<text x="63" y="84.3" transform="rotate(-90 63 84.3)">4</text>
<text x="68.1" y="84.3" transform="rotate(-90 68.1 84.3)">3</text>
<text x="23.6" y="101.1">1</text>
<text x="36.3" y="101.1">4</text>
<text x="55.4" y="97" transform="rotate(-90 55.4 97)">2</text>
<text x="65.6" y="97" transform="rotate(-90 65.6 97)">1</text>
<text x="148.1" y="96.1">1</text>
<text x="148.1" y="101.1">2</text>
<text x="160.8" y="101.1">4</text>
<text x="160.8" y="96.1">6</text>
<text x="176.6" y="98.3" transform="rotate(-90 176.6 98.3)">2</text>
<text x="200.2" y="96.1">1</text>
<text x="200.2" y="101.1">2</text>
<text x="212.9" y="101.1">4</text>
<text x="212.9" y="96.1">6</text>
<text x="228.7" y="98.3" transform="rotate(-90 228.7 98.3)">2</text>
<text x="23.6" y="106.2">2</text>
<text x="36.3" y="106.2">3</text>
<text x="49" y="106.2">2</text>
<text x="55.4" y="103.4" transform="rotate(-90 55.4 103.4)">3</text>
<text x="172.2" y="104.3">3</text>
<text x="176.6" y="103.4" transform="rotate(-90 176.6 103.4)">1</text>
<text x="224.3" y="104.3">3</text>
<text x="228.7" y="103.4" transform="rotate(-90 228.7 103.4)">1</text>
<text x="55.4" y="111" transform="rotate(-90 55.4 111)">1</text>
<text x="30.6" y="145.6">1</text>
<text x="30.6" y="148.1">2</text>
<text x="84" y="146.9">1</text>
<text x="84" y="149.4">2</text>
<text x="30.6" y="154.5">1</text>
<text x="30.6" y="150.7">3</text>
<text x="84" y="155.7">1</text>
<text x="84" y="151.9">3</text>
<text x="30.6" y="157">2</text>
<text x="30.6" y="159.6">3</text>
<text x="84" y="158.3">2</text>
<text x="84" y="160.8">3</text>
</g>
<g font-size=".9" fill="#006464">
<text x="174.9" y="23.4" transform="rotate(-90 174.9 23.4)">A2</text>
<text x="172.4" y="27.6">G</text>
<text x="174.9" y="28.5" transform="rotate(-90 174.9 28.5)">A1</text>
<text x="174.9" y="62.8" transform="rotate(-90 174.9 62.8)">A2</text>
<text x="227" y="62.8" transform="rotate(-90 227 62.8)">A2</text>
<text x="172.4" y="66.9">G</text>
<text x="174.9" y="67.9" transform="rotate(-90 174.9 67.9)">A1</text>
<text x="224.4" y="66.9">G</text>
<text x="227" y="67.9" transform="rotate(-90 227 67.9)">A1</text>
<text x="174.9" y="98.3" transform="rotate(-90 174.9 98.3)">A2</text>
<text x="227" y="98.3" transform="rotate(-90 227 98.3)">A2</text>
<text x="172.4" y="102.5">G</text>
<text x="174.9" y="103.4" transform="rotate(-90 174.9 103.4)">A1</text>
<text x="224.4" y="102.5">G</text>
<text x="227" y="103.4" transform="rotate(-90 227 103.4)">A1</text>
</g>
</svg>
